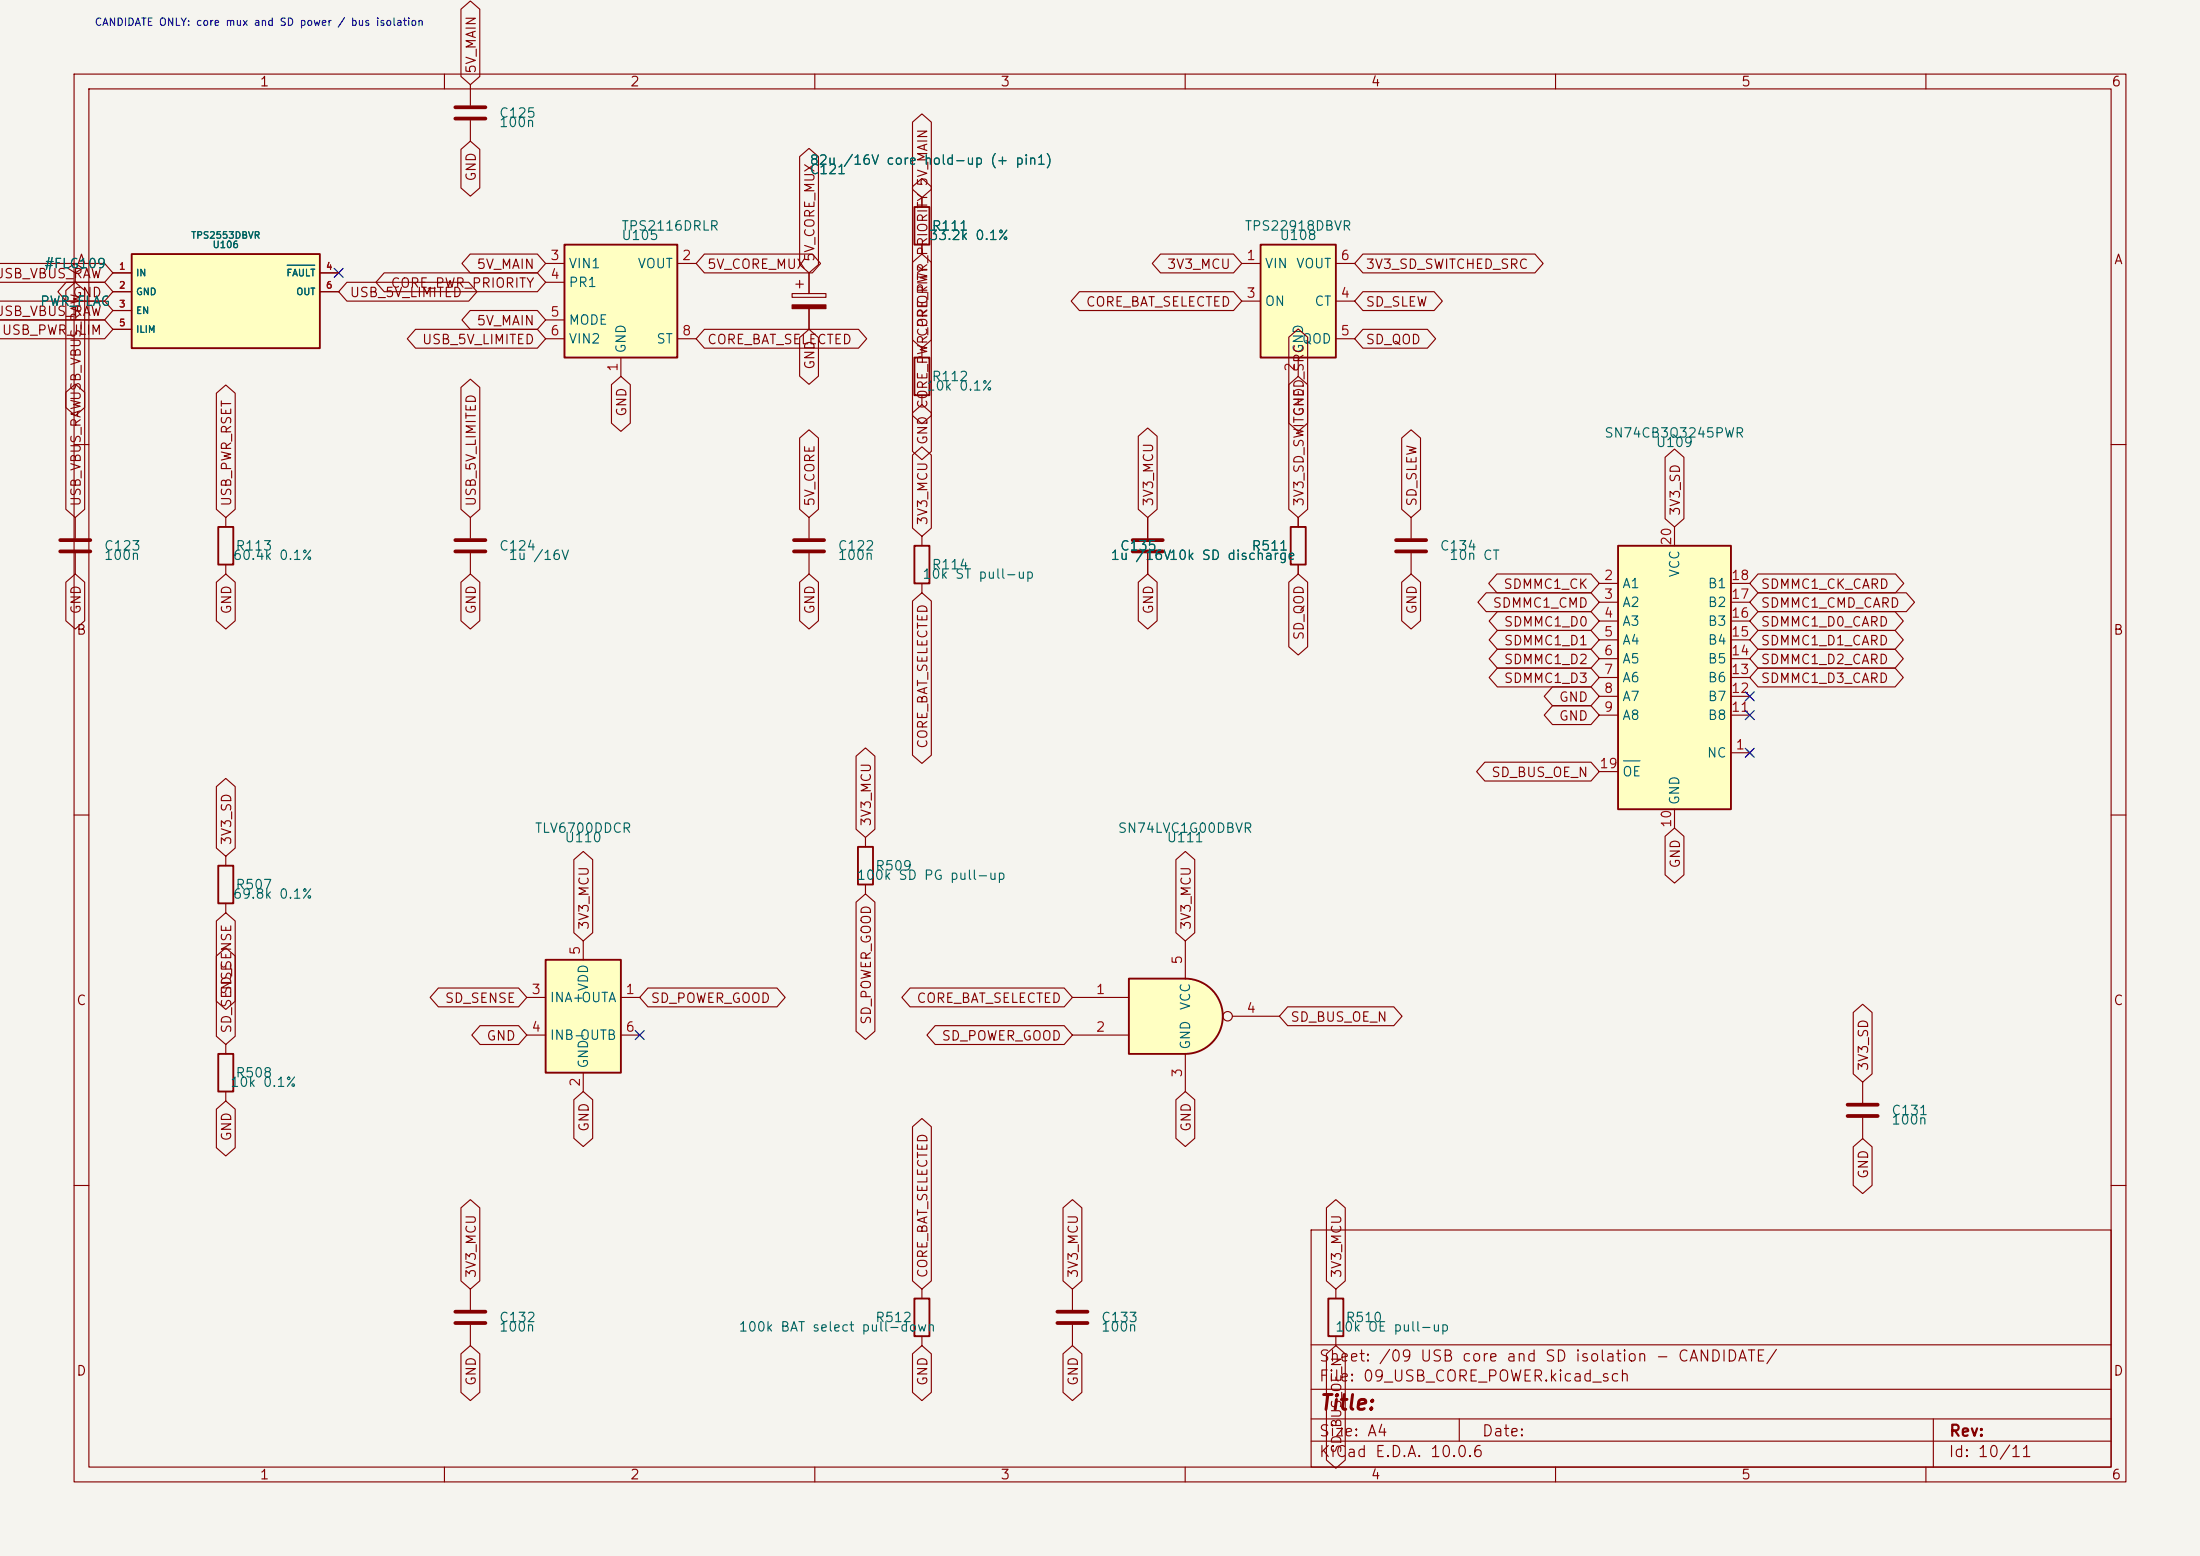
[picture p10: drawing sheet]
<svg xmlns="http://www.w3.org/2000/svg" width="297mm" height="210mm" viewBox="0 0 297 210" stroke-linecap="round" stroke-linejoin="round" font-family="sans-serif">
<path d="M0 0h297v210h-297z" fill="#f5f4ef" stroke="#f5f4ef" stroke-width=".14"/>
<g fill="none" stroke="#840000" stroke-width=".15">
<path d="M10 10h277v190h-277zM12 12h273v186h-273zM60 10v2M110 10v2M160 10v2M210 10v2M260 10v2M10 60h2M285 60h2M10 110h2M285 110h2M10 160h2"/>
<path d="M124.5 174v1.3M177 166h108v32h-108zM285 160h2M60 198v2M110 198v2M124.5 180.3v1.3M160 198v2M177 194.5h108M177 191.5h108M177 187.5h108M177 181.5h108M197 191.5v3"/>
<path d="M210 198v2M260 198v2M261 191.5v6.5"/>
</g>
<path d="M123.4 175.3h2.1v5h-2.1z" fill="none" stroke="#840000" stroke-width=".25"/>
<path d="M76.2 33h15.2v15.3h-15.2z" fill="#ffffc2"/>
<path d="M76.2 33h15.2v15.3h-15.2zM29.5 116.8h2v5.1h-2zM29.5 142.2h2v5.1h-2z" fill="none" stroke="#840000" stroke-width=".25"/>
<g fill="none" stroke="#840000" stroke-width=".15">
<path d="M73.7 35.6h2.5M73.7 38.1h2.5M91.4 35.6h2.6M73.7 43.2h2.5M73.7 45.7h2.5M83.8 48.3v2.5M91.4 45.7h2.6M154.9 69.9v2.7M154.9 74.7v2.8M30.5 115.6v1.2M30.5 121.9v1.3M30.5 141v1.2"/>
<path d="M30.5 147.3v1.3M251.5 146.1v2.7M251.5 150.9v2.8"/>
</g>
<path d="M152.9 72.9h4.1M152.9 74.4h4.1M249.4 149.1h4.1M249.4 150.6h4.1" fill="none" stroke="#840000" stroke-width=".51"/>
<path d="M160 132.1a5.1 5.1 0 0 1 5.1 5.1 5.1 5.1 0 0 1-5.1 5z" fill="#ffffc2" stroke="#ffffc2" stroke-width=".14"/>
<path d="M152.4 132.1h7.6v10.1h-7.6z" fill="#ffffc2"/>
<path d="M115.8 114.3h2.1v5.1h-2.1zM152.4 132.1h7.6a5.1 5.1 0 0 1 5.1 5.1 5.1 5.1 0 0 1-5.1 5h-7.6zM179.3 175.3h2.1v5h-2.1z" fill="none" stroke="#840000" stroke-width=".25"/>
<g fill="none" stroke="#840000" stroke-width=".15">
<path d="M10.2 36.8l1-.6-1-.6-1.1 .6 1.1 .6v1.3M10.2 38.1h.1M116.8 113v1.3M116.8 119.4v1.3M144.8 134.6h7.6M144.8 139.7h7.6M160 127v5.1M166.4 137.2h6.3M160 142.2v5.1M180.3 174v1.3M180.3 180.3v1.3"/>
<circle cx="165.7" cy="137.2" r=".63"/>
</g>
<path d="M17.8 34.3h25.4v12.7h-25.4z" fill="#ffffc2"/>
<path d="M17.8 34.3h25.4v12.7h-25.4z" fill="none" stroke="#840000" stroke-width=".25"/>
<path d="M15.2 36.8h2.6M15.2 39.4h2.6M43.2 36.8h2.5M43.2 39.4h2.5M15.2 41.9h2.6M15.2 44.5h2.6M10.2 69.9v2.7M10.2 74.7v2.8M63.5 174v2.8M63.5 178.8v2.8" fill="none" stroke="#840000" stroke-width=".15"/>
<path d="M38.8 35.8h3.7" fill="none" stroke="#006464" stroke-width=".15"/>
<path d="M8.1 72.9h4.1M8.1 74.4h4.1M61.5 177h4M61.5 178.6h4" fill="none" stroke="#840000" stroke-width=".51"/>
<path d="M73.7 129.5h10.1v15.3h-10.1z" fill="#ffffc2"/>
<path d="M29.5 71.1h2v5.1h-2zM174.2 71.1h2.1v5.1h-2.1zM73.7 129.5h10.1v15.3h-10.1z" fill="none" stroke="#840000" stroke-width=".25"/>
<g fill="none" stroke="#840000" stroke-width=".15">
<path d="M63.5 11.4v2.8M63.5 16.3v2.8M30.5 69.9v1.2M30.5 76.2v1.3M63.5 69.9v2.7M63.5 74.7v2.8M109.2 69.9v2.7M109.2 74.7v2.8M175.3 69.9v1.2M175.3 76.2v1.3M71.1 134.6h2.6M71.1 139.7h2.6"/>
<path d="M78.7 127v2.5M83.8 134.6h2.6M83.8 139.7h2.6M78.7 144.8v2.5M144.8 174v2.8M144.8 178.8v2.8"/>
</g>
<path d="M61.5 14.5h4M61.5 16h4M61.5 72.9h4M61.5 74.4h4M107.2 72.9h4.1M107.2 74.4h4.1M142.7 177h4.1M142.7 178.6h4.1" fill="none" stroke="#840000" stroke-width=".51"/>
<path d="M170.2 33h10.1v15.3h-10.1z" fill="#ffffc2"/>
<path d="M170.2 33h10.1v15.3h-10.1z" fill="none" stroke="#840000" stroke-width=".25"/>
<path d="M167.6 35.6h2.6M180.3 35.6h2.6M167.6 40.6h2.6M175.3 48.3v2.5M180.3 40.6h2.6M180.3 45.7h2.6" fill="none" stroke="#840000" stroke-width=".15"/>
<path d="M218.4 73.7h15.3v35.5h-15.3z" fill="#ffffc2"/>
<path d="M123.4 27.9h2.1v5.1h-2.1zM123.4 48.3h2.1v5h-2.1zM123.4 73.7h2.1v5h-2.1zM218.4 73.7h15.3v35.5h-15.3z" fill="none" stroke="#840000" stroke-width=".25"/>
<g fill="none" stroke="#840000" stroke-width=".15">
<path d="M62.2 1.2l1.3-1.1 1.3 1.1v9.1l-1.3 1.1-1.3-1.1zM123.2 16.5l1.3-1.1 1.2 1.1v9.1l-1.2 1.1-1.3-1.1zM-.1 35.6h14.2l1.1 1.2M8.9 39.2l1.3-1.1 1.2 1.1v15.8l-1.2 1.1-1.3-1.1zM8.9 38.1h5.2l1.1 1.3-1.1 1.2h-5.2l-1.1-1.2zM10.2 38.1h.1M15.2 36.8l-1.1 1.3h-14.2M15.2 36.8h2.6M15.2 39.4h2.6M43.2 36.8h2.5M43.2 39.4h2.5M46.8 38.1h16.5l1.1 1.3-1.1 1.2h-16.5l-1.1-1.2z"/>
<path d="M51.9 36.8h20.6l1.2 1.3-1.2 1.3h-20.6l-1.1-1.3zM62.2 20.2l1.3-1.1 1.3 1.1v5.2l-1.3 1.1-1.3-1.1zM63.5 34.3h9l1.2 1.3-1.2 1.2h-9l-1.1-1.2zM95.1 34.3h14.6l1.1 1.3-1.1 1.2h-14.6l-1.1-1.2zM106.9 39.6h4.6v.5h-4.6zM107.4 38.4h1.1M107.9 21.1l1.3-1.1 1.3 1.1v14.6l-1.3 1.1-1.3-1.1zM107.9 37.8v1.1M109.2 36.8v2.8M123.2 25.2l1.3-1.1 1.2 1.1v20.7l-1.2 1.1-1.3-1.1zM123.2 35.4l1.3-1.1 1.2 1.1v20.7l-1.2 1.1-1.3-1.1zM124.5 26.7v1.2"/>
<path d="M124.5 33v1.3M145.7 39.4h20.8l1.1 1.2-1.1 1.3h-20.8l-1.1-1.3zM156.7 34.3h9.8l1.1 1.3-1.1 1.2h-9.8l-1.1-1.2zM184 34.3h23.2l1.1 1.3-1.1 1.2h-23.2l-1.1-1.2zM184 39.4h9.6l1.1 1.2-1.1 1.3h-9.6l-1.1-1.3zM-.1 40.6h14.2l1.1 1.3M8.9 53l1.3-1.2 1.2 1.2v15.7l-1.2 1.2-1.3-1.2zM15.2 41.9l-1.1 1.3h-14.2h14.2l1.1 1.3M15.2 44.5l-1.1 1.2h-14.2M15.2 41.9h2.6M15.2 44.5h2.6M29.2 53.1l1.3-1.1 1.3 1.1v15.6l-1.3 1.2-1.3-1.2z"/>
<path d="M56.1 44.4h16.4l1.2 1.3-1.2 1.3h-16.4l-1.1-1.3zM62.2 52.3l1.3-1.1 1.3 1.1v16.4l-1.3 1.2-1.3-1.2zM63.5 41.9h9l1.2 1.3-1.2 1.3h-9l-1.1-1.3zM82.5 51.9l1.3-1.1 1.3 1.1v5.2l-1.3 1.1-1.3-1.1zM95.1 44.4h20.8l1.1 1.3-1.1 1.3h-20.8l-1.1-1.3zM107.9 59.1l1.3-1.1 1.3 1.1v9.6l-1.3 1.2-1.3-1.2zM107.9 45.6l1.3-1.1 1.3 1.1v5.2l-1.3 1.1-1.3-1.1zM109.2 41.7v2.8M123.2 55.7l1.3-1.1 1.2 1.1v5.2l-1.2 1.1-1.3-1.1zM124.5 47v1.3M124.5 53.3v1.3M153.7 58.9l1.2-1.1 1.3 1.1v9.8l-1.3 1.2-1.2-1.2z"/>
<path d="M174 45.5l1.3-1.1 1.2 1.1v23.2l-1.2 1.2-1.3-1.2zM174 51.9l1.3-1.1 1.2 1.1v5.2l-1.2 1.1-1.3-1.1zM184 44.4h8.7l1.1 1.3-1.1 1.3h-8.7l-1.1-1.3zM189.2 59.1l1.3-1.1 1.3 1.1v9.6l-1.3 1.2-1.3-1.2zM8.9 78.6l1.3-1.1 1.2 1.1v5.2l-1.2 1.1-1.3-1.1zM29.2 78.6l1.3-1.1 1.3 1.1v5.2l-1.3 1.1-1.3-1.1zM62.2 78.6l1.3-1.1 1.3 1.1v5.2l-1.3 1.1-1.3-1.1zM107.9 78.6l1.3-1.1 1.3 1.1v5.2l-1.3 1.1-1.3-1.1zM123.2 61.4l1.3-1.1 1.2 1.1v9.9l-1.2 1.1-1.3-1.1zM124.5 72.4v1.3M124.5 78.7v1.3M153.7 78.6l1.2-1.1 1.3 1.1v5.2l-1.3 1.1-1.2-1.1z"/>
<path d="M154.9 69.9v2.7M154.9 74.7v2.8M174 78.6l1.3-1.1 1.2 1.1v8.7l-1.2 1.1-1.3-1.1zM175.3 69.9v1.2M175.3 76.2v1.3M189.2 78.6l1.3-1.1 1.3 1.1v5.2l-1.3 1.1-1.3-1.1zM190.5 69.9v2.7M190.5 74.7v2.8M202.1 77.5h12.7l1.1 1.2-1.1 1.3h-12.7l-1.1-1.3zM215.9 78.7h2.5M224.8 61.7l1.3-1.1 1.2 1.1v8.3l-1.2 1.1-1.3-1.1zM226.1 71.1v2.6"/>
<path d="M233.7 78.7h2.5M237.3 77.5h18.6l1.1 1.2-1.1 1.3h-18.6l-1.1-1.3zM123.2 81.1l1.3-1.1 1.2 1.1v20.8l-1.2 1.1-1.3-1.1zM200.6 80h14.2l1.1 1.3-1.1 1.3h-14.2l-1.1-1.3zM202.1 82.5h12.7l1.1 1.3-1.1 1.3h-12.7l-1.1-1.3zM202.1 87.6h12.7l1.1 1.3-1.1 1.3h-12.7l-1.1-1.3zM202.1 90.2h12.7l1.1 1.2-1.1 1.3h-12.7l-1.1-1.3zM202.1 85.1h12.7l1.1 1.3-1.1 1.2h-12.7l-1.1-1.2zM209.6 92.7h5.2l1.1 1.3-1.1 1.3h-5.2l-1.1-1.3zM209.6 95.2h5.2l1.1 1.3-1.1 1.3h-5.2l-1.1-1.3zM215.9 81.3h2.5M215.9 83.8h2.5"/>
<path d="M215.9 86.4h2.5M215.9 88.9h2.5M215.9 91.4h2.5M215.9 94h2.5M215.9 96.5h2.5M233.7 81.3h2.5M233.7 83.8h2.5M233.7 86.4h2.5M233.7 88.9h2.5M233.7 91.4h2.5M233.7 94h2.5M233.7 96.5h2.5"/>
<path d="M237.3 87.6h18.5l1.2 1.3-1.2 1.3h-18.5l-1.1-1.3zM237.3 85.1h18.5l1.2 1.3-1.2 1.2h-18.5l-1.1-1.2zM237.3 82.5h18.5l1.2 1.3-1.2 1.3h-18.5l-1.1-1.3zM237.3 80h20.1l1.1 1.3-1.1 1.3h-20.1l-1.1-1.3zM237.3 90.2h18.5l1.2 1.2-1.2 1.3h-18.5l-1.1-1.3zM29.2 106.2l1.3-1.1 1.3 1.1v8.3l-1.3 1.1-1.3-1.1zM77.5 116l1.2-1.1 1.3 1.1v9.9l-1.3 1.1-1.2-1.1zM115.6 102.1l1.2-1.2 1.3 1.2v9.8l-1.3 1.1-1.2-1.1zM158.7 116l1.3-1.1 1.3 1.1v9.9l-1.3 1.1-1.3-1.1zM200.5 102.9h14.3l1.1 1.2-1.1 1.3h-14.3l-1.2-1.3zM215.9 104.1h2.5M224.8 112.9l1.3-1.1 1.2 1.1v5.2l-1.2 1.1-1.3-1.1z"/>
<path d="M226.1 109.2v2.6M233.7 101.6h2.5M235.8 101.2l.8 .8M236.6 101.2l-.8 .8M29.2 129l1.3-1.1 1.3 1.1v10.9l-1.3 1.1-1.3-1.1zM29.2 124.3l1.3-1.1 1.3 1.1v10.8l-1.3 1.1-1.3-1.1zM59.2 133.3h10.8l1.1 1.3-1.1 1.3h-10.8l-1.1-1.3zM64.8 138.4h5.2l1.1 1.3-1.1 1.3h-5.2l-1.1-1.3zM87.5 133.3h17.4l1.1 1.3-1.1 1.3h-17.4l-1.1-1.3zM115.6 121.8l1.2-1.1 1.3 1.1v17.4l-1.3 1.1-1.2-1.1zM122.9 133.3h20.8l1.1 1.3-1.1 1.3h-20.8l-1.1-1.3zM126.2 138.4h17.5l1.1 1.3-1.1 1.3h-17.5l-1.1-1.3z"/>
<path d="M173.8 135.9h14.4l1.1 1.3-1.1 1.2h-14.4l-1.1-1.2zM250.2 136.6l1.3-1.1 1.2 1.1v8.3l-1.2 1.2-1.3-1.2zM29.2 149.7l1.3-1.1 1.3 1.1v5.2l-1.3 1.1-1.3-1.1zM77.5 148.4l1.2-1.1 1.3 1.1v5.2l-1.3 1.1-1.2-1.1zM123.2 152.1l1.3-1.1 1.2 1.1v20.8l-1.2 1.1-1.3-1.1zM158.7 148.4l1.3-1.1 1.3 1.1v5.2l-1.3 1.1-1.3-1.1zM250.2 154.8l1.3-1.1 1.2 1.1v5.2l-1.2 1.1-1.3-1.1zM62.2 163l1.3-1.1 1.3 1.1v9.9l-1.3 1.1-1.3-1.1zM143.5 163l1.3-1.1 1.3 1.1v9.9l-1.3 1.1-1.3-1.1zM179.1 163l1.2-1.1 1.3 1.1v9.9l-1.3 1.1-1.2-1.1zM62.2 182.7l1.3-1.1 1.3 1.1v5.2l-1.3 1.1-1.3-1.1zM123.2 182.7l1.3-1.1 1.2 1.1v5.2l-1.2 1.1-1.3-1.1z"/>
<path d="M143.5 182.7l1.3-1.1 1.3 1.1v5.2l-1.3 1.1-1.3-1.1zM179.1 182.7l1.2-1.1 1.3 1.1v14.4l-1.3 1.1-1.2-1.1z"/>
</g>
<path d="M38.8 35.8h3.7M219.2 102.7h2.2" fill="none" stroke="#006464" stroke-width=".15"/>
<path d="M106.9 41.1h4.6v.6h-4.6z" fill="#840000" stroke="#840000" stroke-width=".15"/>
<path d="M188.5 72.9h4M188.5 74.4h4" fill="none" stroke="#840000" stroke-width=".51"/>
<path d="M45.1 36.2l1.2 1.2M46.3 36.2l-1.2 1.2M235.6 93.4l1.2 1.2M235.6 95.9l1.2 1.2M236.8 93.4l-1.2 1.2M236.8 95.9l-1.2 1.2M235.6 101l1.2 1.2M236.8 101l-1.2 1.2M85.8 139.1l1.2 1.2M87 139.1l-1.2 1.2" fill="none" stroke="#000084" stroke-width=".15"/>
<text font-size="2" fill="#840000" x="178" y="190.8">Title:</text>
<g font-size="1.5" fill="#840000">
<text x="178" y="184.1">Sheet: /09 USB core and SD isolation - CANDIDATE/</text>
<text x="178" y="186.8">File: 09_USB_CORE_POWER.kicad_sch</text>
<text x="178" y="197">KiCad E.D.A. 10.0.6</text>
<text x="178" y="194.2">Size: A4</text>
<text x="200" y="194.2">Date:</text>
<text x="263" y="197">Id: 10/11</text>
<text x="263" y="194.2">Rev:</text>
</g>
<g font-size="1.3" fill="#840000">
<text x="35" y="12">1</text>
<text x="64.6" y="10" transform="rotate(-90 64.6 10)">5V_MAIN</text>
<text x="85" y="12">2</text>
<text x="135" y="12">3</text>
<text x="185" y="12">4</text>
<text x="235" y="12">5</text>
<text x="285" y="12">6</text>
<text x="64.6" y="24.6" transform="rotate(-90 64.6 24.6)">GND</text>
<text x="10.3" y="36">A</text>
<text x="110.3" y="35.4" transform="rotate(-90 110.3 35.4)">5V_CORE_MUX</text>
<text x="285.3" y="36">A</text>
<text x="-.9" y="37.9">USB_VBUS_RAW</text>
<text x="9.7" y="40.4">GND</text>
<text x="47.1" y="40.4">USB_5V_LIMITED</text>
<text x="52.7" y="39.2">CORE_PWR_PRIORITY</text>
<text x="64.3" y="36.6">5V_MAIN</text>
<text x="95.4" y="36.6">5V_CORE_MUX</text>
<text x="146.5" y="41.7">CORE_BAT_SELECTED</text>
<text x="157.5" y="36.6">3V3_MCU</text>
<text x="184.3" y="36.6">3V3_SD_SWITCHED_SRC</text>
<text x="184.3" y="41.7">SD_SLEW</text>
<text x="-.9" y="43">USB_VBUS_RAW</text>
<text x=".2" y="45.5">USB_PWR_ILIM</text>
<text x="56.9" y="46.8">USB_5V_LIMITED</text>
<text x="64.3" y="44.2">5V_MAIN</text>
<text x="95.4" y="46.8">CORE_BAT_SELECTED</text>
<text x="125.5" y="45.6" transform="rotate(-90 125.5 45.6)">CORE_PWR_PRIORITY 5V_MAIN</text>
<text x="184.3" y="46.8">SD_QOD</text>
<text x="110.3" y="50" transform="rotate(-90 110.3 50)">GND</text>
<text x="11.2" y="54.2" transform="rotate(-90 11.2 54.2)">USB_VBUS_RAW</text>
<text x="84.9" y="56.3" transform="rotate(-90 84.9 56.3)">GND</text>
<text x="176.3" y="56.3" transform="rotate(-90 176.3 56.3)">GND</text>
<text x="125.5" y="60.1" transform="rotate(-90 125.5 60.1)">GND CORE_PWR_PRIORITY</text>
<text x="31.5" y="68.4" transform="rotate(-90 31.5 68.4)">USB_PWR_RSET</text>
<text x="64.6" y="68.4" transform="rotate(-90 64.6 68.4)">USB_5V_LIMITED</text>
<text x="110.3" y="68.4" transform="rotate(-90 110.3 68.4)">5V_CORE</text>
<text x="125.5" y="71" transform="rotate(-90 125.5 71)">3V3_MCU</text>
<text x="156" y="68.4" transform="rotate(-90 156 68.4)">3V3_MCU</text>
<text x="176.3" y="68.4" transform="rotate(-90 176.3 68.4)">3V3_SD_SWITCHED_SRC</text>
<text x="191.6" y="68.4" transform="rotate(-90 191.6 68.4)">SD_SLEW</text>
<text x="227.1" y="69.7" transform="rotate(-90 227.1 69.7)">3V3_SD</text>
<text x="11.2" y="83" transform="rotate(-90 11.2 83)">GND</text>
<text x="31.5" y="83" transform="rotate(-90 31.5 83)">GND</text>
<text x="64.6" y="83" transform="rotate(-90 64.6 83)">GND</text>
<text x="110.3" y="83" transform="rotate(-90 110.3 83)">GND</text>
<text x="156" y="83" transform="rotate(-90 156 83)">GND</text>
<text x="191.6" y="83" transform="rotate(-90 191.6 83)">GND</text>
<text x="201.4" y="82.3">SDMMC1_CMD</text>
<text x="202.9" y="79.8">SDMMC1_CK</text>
<text x="237.6" y="79.8">SDMMC1_CK_CARD</text>
<text x="237.6" y="82.3">SDMMC1_CMD_CARD</text>
<text x="10.2" y="86">B</text>
<text x="176.3" y="86.5" transform="rotate(-90 176.3 86.5)">SD_QOD</text>
<text x="202.9" y="84.9">SDMMC1_D0</text>
<text x="202.9" y="90">SDMMC1_D2</text>
<text x="202.9" y="87.4">SDMMC1_D1</text>
<text x="237.6" y="90">SDMMC1_D2_CARD</text>
<text x="237.6" y="87.4">SDMMC1_D1_CARD</text>
<text x="237.6" y="84.9">SDMMC1_D0_CARD</text>
<text x="285.2" y="86">B</text>
<text x="202.9" y="92.5">SDMMC1_D3</text>
<text x="210.4" y="95">GND</text>
<text x="237.6" y="92.5">SDMMC1_D3_CARD</text>
<text x="125.5" y="101.1" transform="rotate(-90 125.5 101.1)">CORE_BAT_SELECTED</text>
<text x="210.4" y="97.6">GND</text>
<text x="201.2" y="105.2">SD_BUS_OE_N</text>
<text x="117.9" y="111.6" transform="rotate(-90 117.9 111.6)">3V3_MCU</text>
<text x="31.5" y="114.2" transform="rotate(-90 31.5 114.2)">3V3_SD</text>
<text x="227.1" y="117.3" transform="rotate(-90 227.1 117.3)">GND</text>
<text x="79.8" y="125.6" transform="rotate(-90 79.8 125.6)">3V3_MCU</text>
<text x="161.1" y="125.6" transform="rotate(-90 161.1 125.6)">3V3_MCU</text>
<text x="10.2" y="136">C</text>
<text x="60" y="135.7">SD_SENSE</text>
<text x="87.8" y="135.7">SD_POWER_GOOD</text>
<text x="123.7" y="135.7">CORE_BAT_SELECTED</text>
<text x="285.2" y="136">C</text>
<text x="31.5" y="139.6" transform="rotate(-90 31.5 139.6)">SD_SENSE</text>
<text x="65.6" y="140.8">GND</text>
<text x="117.9" y="138.4" transform="rotate(-90 117.9 138.4)">SD_POWER_GOOD</text>
<text x="127" y="140.8">SD_POWER_GOOD</text>
<text x="174.1" y="138.2">SD_BUS_OE_N</text>
<text x="252.5" y="144.6" transform="rotate(-90 252.5 144.6)">3V3_SD</text>
<text x="31.5" y="154.1" transform="rotate(-90 31.5 154.1)">GND</text>
<text x="79.8" y="152.8" transform="rotate(-90 79.8 152.8)">GND</text>
<text x="161.1" y="152.8" transform="rotate(-90 161.1 152.8)">GND</text>
<text x="252.5" y="159.2" transform="rotate(-90 252.5 159.2)">GND</text>
<text x="64.6" y="172.6" transform="rotate(-90 64.6 172.6)">3V3_MCU</text>
<text x="125.5" y="172.6" transform="rotate(-90 125.5 172.6)">CORE_BAT_SELECTED</text>
<text x="145.8" y="172.6" transform="rotate(-90 145.8 172.6)">3V3_MCU</text>
<text x="181.4" y="172.6" transform="rotate(-90 181.4 172.6)">3V3_MCU</text>
<text x="10.2" y="186">D</text>
<text x="285.2" y="186">D</text>
<text x="64.6" y="187.1" transform="rotate(-90 64.6 187.1)">GND</text>
<text x="125.5" y="187.1" transform="rotate(-90 125.5 187.1)">GND</text>
<text x="145.8" y="187.1" transform="rotate(-90 145.8 187.1)">GND</text>
<text x="181.4" y="196.3" transform="rotate(-90 181.4 196.3)">SD_BUS_OE_N</text>
<text x="35" y="200">1</text>
<text x="85" y="200">2</text>
<text x="135" y="200">3</text>
<text x="185" y="200">4</text>
<text x="235" y="200">5</text>
<text x="285" y="200">6</text>
</g>
<g font-size="1.3" fill="#006464">
<text x="67.3" y="16.2">C125</text>
<text x="67.3" y="17.5">100n</text>
<text x="109.2" y="23.8">C121</text>
<text x="109.2" y="22.6">82u /16V core hold-up (+ pin1)</text>
<text x="83.8" y="32.7">U105</text>
<text x="83.8" y="31.4">TPS2116DRLR</text>
<text x="125.3" y="32.7">33.2k 0.1%</text>
<text x="125.7" y="31.4">R111</text>
<text x="167.9" y="31.4">TPS22918DBVR</text>
<text x="172.7" y="32.7">U108</text>
<text x="5.3" y="41.6">PWR_FLAG</text>
<text x="5.9" y="36.5">#FLG109</text>
<text x="76.7" y="36.5">VIN1</text>
<text x="76.7" y="39.1">PR1</text>
<text x="86" y="36.5">VOUT</text>
<text x="170.7" y="36.5">VIN</text>
<text x="170.7" y="41.6">ON</text>
<text x="174.9" y="36.5">VOUT</text>
<text x="177.4" y="41.6">CT</text>
<text x="76.7" y="44.1">MODE</text>
<text x="76.7" y="46.7">VIN2</text>
<text x="84.8" y="47.8" transform="rotate(-90 84.8 47.8)">GND</text>
<text x="88.5" y="46.7">ST</text>
<text x="175.7" y="46.7">QOD</text>
<text x="176.2" y="47.8" transform="rotate(-90 176.2 47.8)">GND</text>
<text x="125" y="53">10k 0.1%</text>
<text x="125.7" y="51.8">R112</text>
<text x="216.5" y="59.4">SN74CB3Q3245PWR</text>
<text x="223.5" y="60.7">U109</text>
<text x="14" y="74.6">C123</text>
<text x="14" y="75.9">100n</text>
<text x="31.4" y="75.9">60.4k 0.1%</text>
<text x="31.7" y="74.6">R113</text>
<text x="67.3" y="74.6">C124</text>
<text x="68.6" y="75.9">1u /16V</text>
<text x="113" y="74.6">C122</text>
<text x="113" y="75.9">100n</text>
<text x="125.7" y="77.2">R114</text>
<text x="149.8" y="75.9">1u /16V10k SD discharge</text>
<text x="151.1" y="74.6">C135</text>
<text x="168.9" y="74.6">R511</text>
<text x="194.3" y="74.6">C134</text>
<text x="195.6" y="75.9">10n CT</text>
<text x="124.4" y="78.4">10k ST pull-up</text>
<text x="218.9" y="79.7">A1</text>
<text x="218.9" y="82.2">A2</text>
<text x="227" y="78" transform="rotate(-90 227 78)">VCC</text>
<text x="230.5" y="82.2">B2</text>
<text x="230.5" y="79.7">B1</text>
<text x="218.9" y="84.8">A3</text>
<text x="218.9" y="87.3">A4</text>
<text x="218.9" y="89.9">A5</text>
<text x="230.5" y="89.9">B5</text>
<text x="230.5" y="87.3">B4</text>
<text x="230.5" y="84.8">B3</text>
<text x="218.9" y="92.4">A6</text>
<text x="218.9" y="94.9">A7</text>
<text x="230.5" y="94.9">B7</text>
<text x="230.5" y="92.4">B6</text>
<text x="218.9" y="97.5">A8</text>
<text x="230.5" y="97.5">B8</text>
<text x="218.9" y="105.1">OE</text>
<text x="230.3" y="102.6">NC</text>
<text x="72.1" y="112.7">TLV6700DDCR</text>
<text x="76.1" y="114">U110</text>
<text x="150.8" y="112.7">SN74LVC1G00DBVR</text>
<text x="157.4" y="114">U111</text>
<text x="227" y="108.7" transform="rotate(-90 227 108.7)">GND</text>
<text x="115.6" y="119.1">100k SD PG pull-up</text>
<text x="118.1" y="117.8">R509</text>
<text x="31.4" y="121.6">69.8k 0.1%</text>
<text x="31.7" y="120.3">R507</text>
<text x="74.1" y="135.6">INA+</text>
<text x="78.4" y="135.6">OUTA</text>
<text x="79.7" y="133.9" transform="rotate(-90 79.7 133.9)">VDD</text>
<text x="161" y="136.4" transform="rotate(-90 161 136.4)">VCC</text>
<text x="74.1" y="140.7">INB-</text>
<text x="78.2" y="140.7">OUTB</text>
<text x="161" y="141.8" transform="rotate(-90 161 141.8)">GND</text>
<text x="31" y="147">10k 0.1%</text>
<text x="31.7" y="145.7">R508</text>
<text x="79.7" y="144.3" transform="rotate(-90 79.7 144.3)">GND</text>
<text x="255.3" y="150.8">C131</text>
<text x="255.3" y="152.1">100n</text>
<text x="67.3" y="178.8">C132</text>
<text x="118.1" y="178.8">R512</text>
<text x="148.6" y="178.8">C133</text>
<text x="181.6" y="178.8">R510</text>
<text x="67.3" y="180">100n</text>
<text x="99.6" y="180">100k BAT select pull-down</text>
<text x="148.6" y="180">100n</text>
<text x="180.2" y="180">10k OE pull-up</text>
</g>
<g font-size="1.3" fill="#a90000">
<text x="74.2" y="35.4">3</text>
<text x="92" y="35.4">2</text>
<text x="168.2" y="35.4">1</text>
<text x="180.9" y="35.4">6</text>
<text x="74.2" y="38">4</text>
<text x="168.2" y="40.5">3</text>
<text x="180.9" y="40.5">4</text>
<text x="74.2" y="43">5</text>
<text x="74.2" y="45.6">6</text>
<text x="92" y="45.6">8</text>
<text x="180.9" y="45.6">5</text>
<text x="83.7" y="50.3" transform="rotate(-90 83.7 50.3)">1</text>
<text x="175.1" y="50.3" transform="rotate(-90 175.1 50.3)">2</text>
<text x="225.9" y="73.7" transform="rotate(-90 225.9 73.7)">20</text>
<text x="216.4" y="78.6">2</text>
<text x="216.4" y="81.1">3</text>
<text x="216.4" y="83.7">4</text>
<text x="233.6" y="83.7">16</text>
<text x="233.6" y="81.1">17</text>
<text x="233.6" y="78.6">18</text>
<text x="216.4" y="86.2">5</text>
<text x="216.4" y="88.8">6</text>
<text x="233.6" y="88.8">14</text>
<text x="233.6" y="86.2">15</text>
<text x="216.4" y="91.3">7</text>
<text x="216.4" y="93.8">8</text>
<text x="233.6" y="93.8">12</text>
<text x="233.6" y="91.3">13</text>
<text x="216.4" y="96.4">9</text>
<text x="233.6" y="96.4">11</text>
<text x="234.2" y="101.5">1</text>
<text x="215.8" y="104">19</text>
<text x="225.9" y="111.8" transform="rotate(-90 225.9 111.8)">10</text>
<text x="78.6" y="129" transform="rotate(-90 78.6 129)">5</text>
<text x="159.9" y="130.3" transform="rotate(-90 159.9 130.3)">5</text>
<text x="71.7" y="134.5">3</text>
<text x="84.4" y="134.5">1</text>
<text x="147.9" y="134.5">1</text>
<text x="168.2" y="137">4</text>
<text x="71.7" y="139.6">4</text>
<text x="84.4" y="139.6">6</text>
<text x="147.9" y="139.6">2</text>
<text x="78.6" y="146.8" transform="rotate(-90 78.6 146.8)">2</text>
<text x="159.9" y="145.5" transform="rotate(-90 159.9 145.5)">3</text>
</g>
<text font-size="1" fill="#0000c2" x="12.7" y="3.7">CANDIDATE ONLY: core mux and SD power / bus isolation</text>
<g font-size=".9" fill="#006464">
<text x="25.7" y="32.4">TPS2553DBVR</text>
<text x="28.6" y="33.7">U106</text>
<text x="18.3" y="37.5">IN</text>
<text x="18.3" y="40.1">GND</text>
<text x="38.6" y="37.5">FAULT</text>
<text x="39.9" y="40.1">OUT</text>
<text x="18.3" y="42.6">EN</text>
<text x="18.3" y="45.1">ILIM</text>
</g>
<g font-size=".9" fill="#a90000">
<text x="16" y="36.6">1</text>
<text x="16" y="39.2">2</text>
<text x="16" y="41.7">3</text>
<text x="43.9" y="36.6">4</text>
<text x="43.9" y="39.2">6</text>
<text x="16" y="44.2">5</text>
</g>
</svg>
